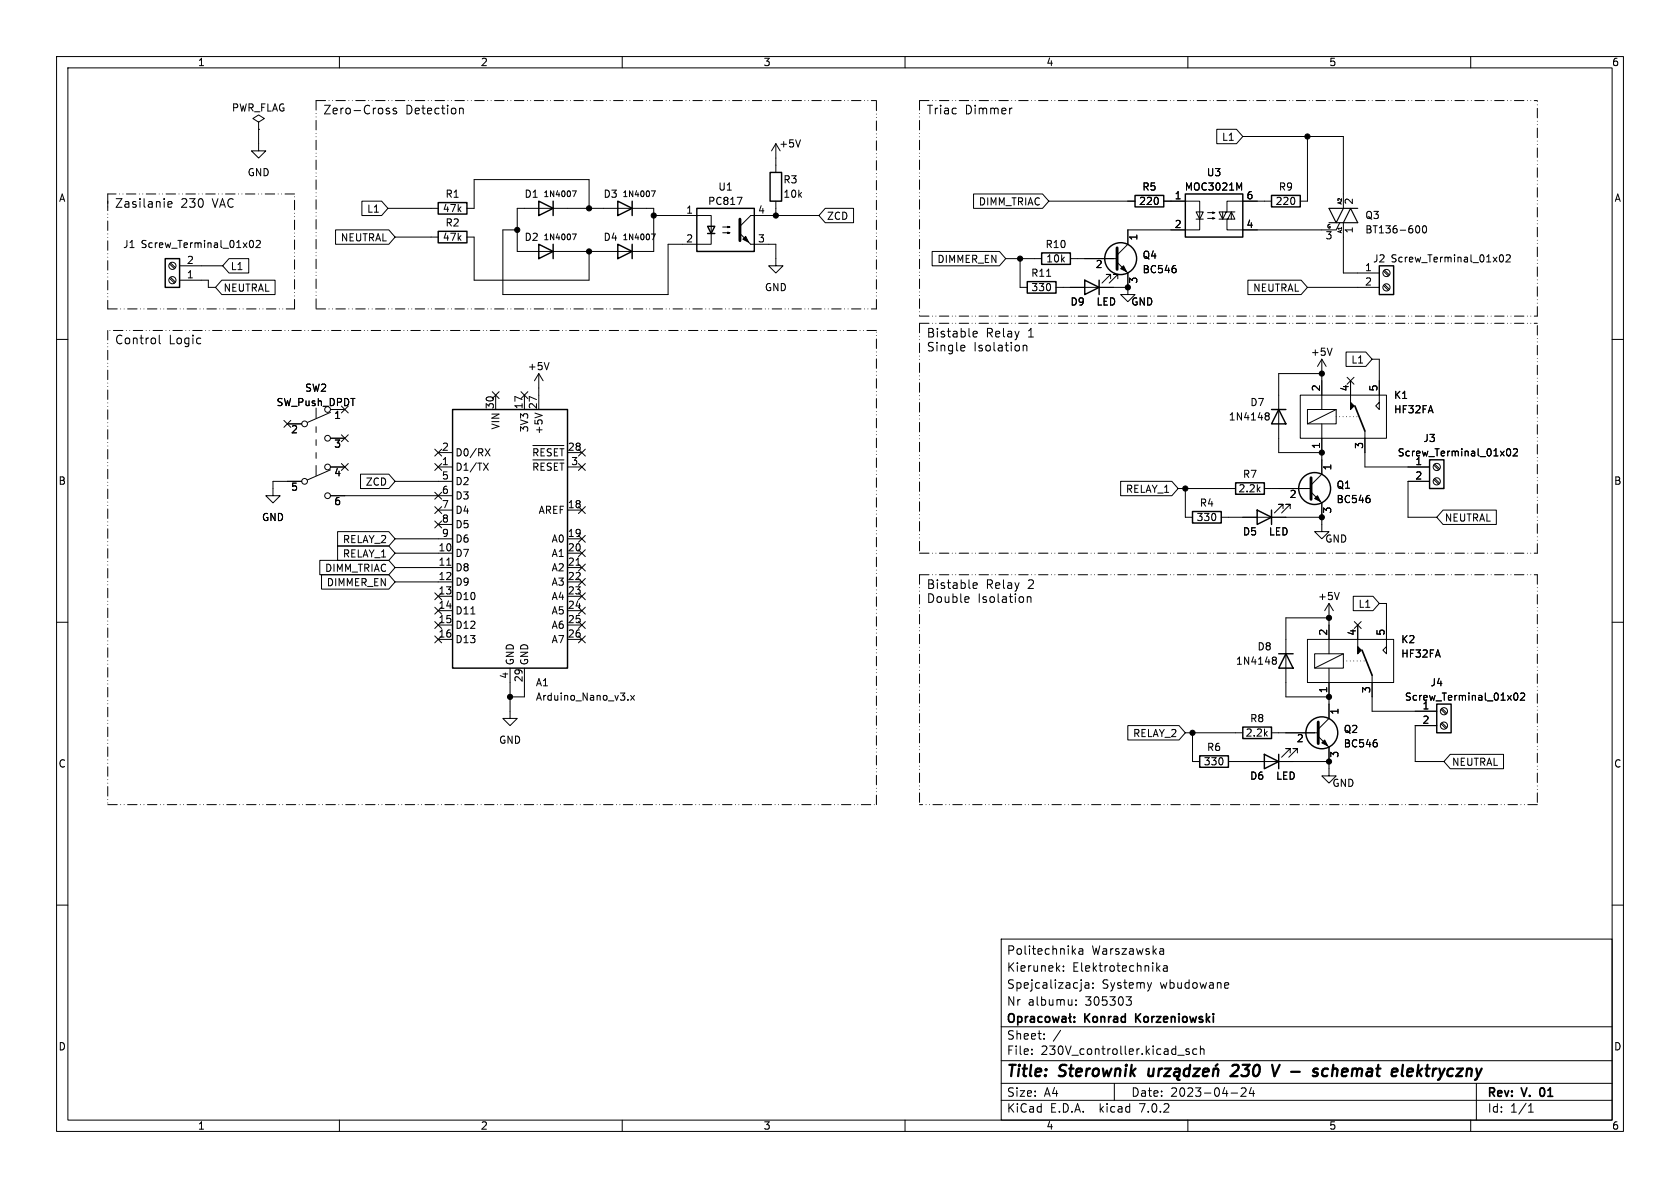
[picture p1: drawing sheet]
<svg xmlns="http://www.w3.org/2000/svg" width="297mm" height="210mm" viewBox="0 0 297 210" stroke-linecap="round" stroke-linejoin="round" font-family="sans-serif">
<g fill="none" stroke="#000" stroke-width=".18">
<path d="M10 10h277v190h-277zM12 12h273v186h-273zM60 10v2M68.3 19.2h.5M68.3 19.6h.4l.2 .2-.1 .3h-.4M70.1 19.2l-.4-.1-.2 .2 .1 .3 .5 .1v.4h-.6M81.2 19.3l.3-.2 .3 .1 .1 .9M81.2 19.1v1M110 10v2M160 10v2M178.9 19.1l-.3 .1M210 10v2"/>
<path d="M260 10v2M29.7 36.1l.7-.1-.1-.3-.4-.1-.2 .2 .1 .8h.5M45.7 21.6l1-.6-1-.7-1 .7 1 .6v1.3M45.7 22.9h.1M45.7 22.9v3.8h1.3l-1.3 1.2-1.3-1.2h1.3M64 35.6h3.5l1.1 1.2-1.1 1.3h-3.5zM68.6 36.8h8.9M82.5 36.8h1.3v-5h20.3v5M91.4 36.8h24.2v7.7h-24.2zM101.2 33.7h.7l-.5 1.1M115.2 33.7h.6l-.4 1.1M115.6 38.1h10.1v5.1h-7.6v8.9h-29.2v-11.5h2.5"/>
<path d="M130.3 34.9h.9l-.6 1.2M136.4 26.7l.8-1.3v5.1M137.2 35.6v2.5M141.5 24.7l-.4 1.3M144.8 38.1h-12.1l-1.9 1.9M145.9 36.8h5v2.6h-5l-1.1-1.3zM172.1 34.3h12.2l1.1 1.3-1.1 1.2h-12.2zM185.4 35.6h15.3M205.7 35.6h6.4v5h-12.7v2.6l-1.9 1.9M211.5 37.5h1.2l-.6 1.2zM211.5 38.7h1.2M213.5 38.6h1.3l-.4 .1v-.2l.4 .1"/>
<path d="M213.5 37.6h1.3l-.4 .1v-.2l.4 .1M215.1 22.9h3.5l1.1 1.2-1.1 1.3h-3.5zM215.5 38.7h2.8l-.6-1.2-.7 1.2M216.2 37.5v1.2M216.8 37.5l-.6 1.2-.7-1.2h2.8M216.9 38.7v1.9h19.3l.7-1.2M217.7 37.5v1.2M219.1 33.2l.4-.9v1.3M219.7 24.1h17.8v12.7M224.8 35.6h-7.9v1.9M231.1 24.1v11.5h-1.2M237.5 39.4v8.9h6.3"/>
<path d="M250.6 39.9a.68 .68 0 0 1 .4 .6 .68 .68 0 0 1-.4 .7M10 60h2M28.2 59.2v1.4l.2 .2M30 46.7l.8 .8M30 49.2l.8 .8M30.1 46.5l.9 .8M30.1 49l.9 .9M31.7 49.5h5.1v1.3h1.3M31.7 47h7.7M39.2 49.5h9.4v2.6h-9.4l-1.1-1.3zM40.5 45.7h3.5v2.6h-3.5l-1.1-1.3zM44.2 42.6l.2-.1a.68 .68 0 0 1 .4 .6 .68 .68 0 0 1-.4 .7l-.2-.2-.1-.3z"/>
<path d="M45.3 42.6l.5-.1 .2 .4-.8 .9h.8M59.3 40.6h9.4l1.1 1.3-1.1 1.3h-9.4zM69.8 41.9h7.7M82.5 41.9h1.3v7.6h20.3v-5M101.2 41.4h.7l-.5 1M115.2 41.4h.6l-.4 1M127.8 41.1h1.2l-.3 .2v-.3l.3 .1M127.8 40.1h1.2l-.3 .2v-.3l.3 .1M132.7 43.2h4.5v3.8h1.2l-1.2 1.3-1.3-1.3h1.3M164.8 44.4h11.9l1.1 1.3-1.1 1.3h-11.9zM172 58.8l.2-.2h.3l.3 .2v.1l-.8 .2M172 59.4l.2 .2 .5-.1"/>
<path d="M177.8 45.7h6.3M180.3 45.7v5.1h1.3M186.7 50.8h12.7M189.2 45.7h8.3M196.3 49.3v-.8h-.7h.7l-1.5 1.5M197.5 46.4l1.9 1.9v2.5M197.6 49.3v-.8h-.8h.8l-1.5 1.5M199.4 50.8v1.3h1.3l-1.3 1.2-1.3-1.2h1.3M207.9 47.5v.6M220.6 49.5h9.4l1.1 1.3-1.1 1.3h-9.4zM231.1 50.8h12.7M244.6 50.5l.8 .8"/>
<path d="M244.6 47.9l.8 .9M244.8 50.3l.8 .8M244.8 47.8l.8 .8M251.6 40l.2-.1a.68 .68 0 0 1 .4 .6 .68 .68 0 0 1-.4 .7l-.2-.1-.1-.4zM265.2 45.2l.2-.2a.68 .68 0 0 1 .4 .7 .68 .68 0 0 1-.4 .6l-.2-.1-.1-.4zM266.3 45.2l.5-.2 .2 .4-.8 .9h.8M285 60h2M50.2 74.3l1.2 1.2M50.8 74.9h2.5M51.4 74.3l-1.2 1.2M55.9 72.1v1.8M55.9 75.4v1.1"/>
<path d="M55.9 77.7v1M58.4 72.9l-4 1.8M58.4 77.5h2.6M60.4 71.8l1.2 1.2M60.4 76.9l1.2 1.2M61.6 71.8l-1.2 1.2M61.6 76.9l-1.2 1.2M76.9 79.4l1.2 1.2M78.1 79.4l-1.2 1.2M85.8 79.3l.8 1.3M86.6 79.3l-.8 1.3M87 69.2l1.2 1.3"/>
<path d="M87.6 69.9v2.5M88.2 69.2l-1.2 1.3M92.1 69.2l1.2 1.3M92.7 69.9v2.5M93.3 69.2l-1.2 1.3M94.2 78.8h5.5M94.6 73l1.2 .4M95.1 79.6l-.2-.3h-.5v1.3M95.2 66l-.7 1.3M95.2 66v6.4M95.2 66l.8 1.3M96.3 79.3h-.7v1.3"/>
<path d="M97.1 64.1l-.5 1.3M97.5 79.4l-.5-.1-.3 .3M98.6 79.3h-.6v1.3M99 79.3h.7M99.3 79.3v1.3M102.3 79.4l1.2 1.2M103.5 79.4l-1.2 1.2M170.4 61l.2 .4-.7 .1M170.5 62h-.1M180.9 61v1M180.9 61.2l.2-.2 .4 .1v.9M223.9 73h.2l.3 .2-.3 .3"/>
<path d="M223.9 73.5h.2M224.1 73.5l.3 .3v.2l-.1 .2h-.4M229.9 69.9h15.2v7.6h-15.2zM231.1 72.4h5.1v2.5h-5.1zM233.7 74.9v8.9l-1.9 1.9M233.7 63.5v8.9M233.7 63.5l-.8 1.3M233.7 63.5l.7 1.3M233.7 66h-7.6v14h7.6M235.5 61.5l-.4 1.3M236.2 72.4l-5.1 2.5M238 62.2h3.5l1.1 1.3-1.1 1.3h-3.5z"/>
<path d="M238.2 66.7l1.2 1.2M238.8 67.3v5.1M239.4 66.7l-1.2 1.2M241.3 76.2v6.4h11.4M242.6 63.5h1.2v7.6M243.8 71.1v1.3l-.6-.6zM266.5 79.4l.1-.1a.68 .68 0 0 1 .5 .7 .68 .68 0 0 1-.5 .6l-.1-.1-.2-.4zM267.5 79.4l.5-.1 .3 .4-.8 .9h.8M53.3 85.1h-5v2.5h1.2l-1.2 1.3-1.3-1.3h1.3M55.9 80v1M55.9 82.3v1.8M56.5 99.1h12.2l1.1 1.2-1.1 1.3h-12.2z"/>
<path d="M58.4 82.6h2.6M58.4 87.6h21.6M58.4 83.1l-4 1.7M59.7 94h9l1.1 1.3-1.1 1.2h-9zM59.7 96.5h9l1.1 1.3-1.1 1.3h-9zM60.4 81.9l1.2 1.3M61.6 81.9l-1.2 1.3M63.7 83.8h5l1.1 1.3-1.1 1.3h-5zM69.8 97.8h10.2M69.8 95.3h10.2M69.8 85.1h10.2M76.9 92.1l1.2 1.2"/>
<path d="M76.9 89.6l1.2 1.2M76.9 87l1.2 1.2M76.9 81.9l1.2 1.3M77.5 82.6h2.5M77.5 90.2h2.5M77.5 80h2.5M77.5 92.7h2.5M78.1 92.1l-1.2 1.2M78.1 89.6l-1.2 1.2M78.1 87l-1.2 1.2M78.1 81.9l-1.2 1.3M79 99.9h.7"/>
<path d="M85.5 81.9l.8 1.2M86.3 81.9l-.8 1.2M94.2 81.3h5.5M94.4 81.9v1.2M95.6 81.9v1.2M98 81.9v1.2M99.3 81.9v1.2M100.3 82.6h2.6M100.3 97.8h2.6M100.3 90.2h2.6M100.3 95.3h2.6M100.3 80h2.6"/>
<path d="M101.8 99.9h.8M102.3 99.7l1.2 1.2M102.3 97.2l1.2 1.2M102.3 81.9l1.2 1.3M102.3 89.6l1.2 1.2M102.3 94.6l1.2 1.3M103.5 99.7l-1.2 1.2M103.5 97.2l-1.2 1.2M103.5 81.9l-1.2 1.3M103.5 89.6l-1.2 1.2M103.5 94.6l-1.2 1.3M198.1 85.1h9.1l1.1 1.3-1.1 1.2h-9.1z"/>
<path d="M208.3 86.4h10.1M209.5 86.4v5h1.3M215.9 91.4h17.8M223.5 86.4h8.3M226.8 89.9v-.7h-.7h.7l-1.5 1.5M228.1 89.9v-.7h-.8h.8l-1.5 1.5M231.8 87l1.9 1.9v5.1h1.2l-1.2 1.3-1.3-1.3h1.3M242.2 88.2v.5M252.7 85.1h-3.8v6.3h5.1M253.5 84.8l.8 .8M253.5 82.2l.8 .9M253.6 84.6l.9 .8"/>
<path d="M253.6 82l.9 .9M255.1 90.2h9.4v2.5h-9.4l-1.1-1.3zM10 110h2M56.8 101.6h11.9l1.1 1.3-1.1 1.2h-11.9zM69.8 100.3h10.2M69.8 102.9h10.2M76.9 109.9l1.2 1.2M76.9 112.4l1.2 1.2M76.9 104.8l1.2 1.2M76.9 107.3l1.2 1.3M77.5 105.4h2.5M77.5 108h2.5"/>
<path d="M77.5 110.5h2.5M77.5 113h2.5M78.1 109.9l-1.2 1.2M78.1 112.4l-1.2 1.2M78.1 104.8l-1.2 1.2M78.1 107.3l-1.2 1.3M90.2 118.1v8.9h1.2l-1.2 1.3-1.3-1.3h1.3M92.7 118.1v5.1h-2.5M100.3 100.3h2.6M100.3 102.9h2.6M100.3 105.4h2.6M100.3 108h2.6"/>
<path d="M100.3 110.5h2.6M100.3 113h2.6M102.3 102.3l1.2 1.2M102.3 107.3l1.2 1.3M102.3 104.8l1.2 1.2M102.3 112.4l1.2 1.2M102.3 109.9l1.2 1.2M103.5 102.3l-1.2 1.2M103.5 107.3l-1.2 1.3M103.5 104.8l-1.2 1.2M103.5 112.4l-1.2 1.2M103.5 109.9l-1.2 1.2"/>
<path d="M171.1 105.5l.2 .3-.7 .2M171.2 106.4l-.1 .1M172 103.8l.2 .2h.5M172 103.2l.2-.2h.3l.3 .2v.2l-.8 .1M181.6 105.5v1M181.6 105.6l.2-.1 .4 .1 .1 .9M225.2 116.2h.2l.2 .2-.2 .3M225.2 116.7h.2M225.4 116.7l.2 .2v.3l-.2 .2h-.2M231.1 113h15.3v7.7h-15.3zM232.4 115.6h5.1v2.5h-5.1zM234.9 106.7v8.9"/>
<path d="M234.9 118.1v8.9l-1.9 1.9M234.9 106.7l-.7 1.3M234.9 106.7l.8 1.3M234.9 109.2h-7.6v14h7.6M236.8 104.7l-.5 1.3M237.5 115.6l-5.1 2.5M239.2 105.4h3.5l1.1 1.3-1.1 1.3h-3.5zM239.4 109.9l1.2 1.2M240 110.5v5.1M240.6 109.9l-1.2 1.2M242.6 119.4v6.3h11.4M243.8 106.7h1.3v7.6"/>
<path d="M245.1 114.3v1.3l-.6-.7zM285 110h2M111 123.7v.1M111.5 122.9l.7 .9M112.2 122.9l-.7 .9M199.4 128.3h9l1.1 1.2-1.1 1.3h-9zM209.5 129.5h10.2M210.8 129.5v5.1h1.3M217.2 134.6h17.7M224.8 129.5h8.2M228.1 133.1v-.8h-.8h.8l-1.5 1.6M229.4 133.1v-.8h-.8h.8l-1.6 1.6"/>
<path d="M233 130.2l1.9 1.9v5.1h1.3l-1.3 1.2-1.2-1.2h1.2M243.4 131.4v.5M254 128.3h-3.8v6.3h5.1M254.7 127.9l.9 .9M254.7 125.4l.9 .8M254.9 127.8l.9 .8M254.9 125.2l.9 .9M256.4 133.3h9.4v2.6h-9.4l-1.1-1.3zM267.7 122.6l.2-.1a.68 .68 0 0 1 .5 .6 .68 .68 0 0 1-.5 .7l-.2-.1-.1-.4zM268.8 122.6l.5-.1 .2 .4-.7 .9h.7M10 160h2M285 160h2"/>
<path d="M177 166h108v32h-108zM188 171.6v.1M188 170.8v.1M189.7 168.1l.4 .6M190.1 167.7l-.5 .6M190.2 177.6v.1M190.2 176.8v.1M190.8 167.8h.6v.9M191.4 168.1h-.5a.29 .29 0 0 0-.2 .3 .29 .29 0 0 0 .2 .3l.5-.1M191.9 173.8h.5l.1 .9M192.5 174.1h-.5a.29 .29 0 0 0-.2 .3 .29 .29 0 0 0 .2 .3l.5-.1M193.2 174.6v.1"/>
<path d="M193.2 173.8v.1M199.1 176.2h.9l-.5 .6 .4 .1 .1 .5-.3 .3h-.4M203.6 173.7l-.4 1M204.6 171.1l.5 .6M205.1 170.7l-.6 .6M205.5 167.7l.2 .2v.8M205.7 170.8h.6l.1 .9M205.7 168.6l-.5 .1M205.7 168.1h-.5M206.4 171.1h-.5a.29 .29 0 0 0-.3 .3 .29 .29 0 0 0 .3 .3l.5-.1M216.7 173.7l.4 .1 .1 .3-.7 .1M217.1 174.6l-.4 .1"/>
<path d="M60 198v2M110 198v2M160 198v2M177 194.5h108M177 191.5h108M177 187.5h108M177 181.5h108M182.4 186.3v.1M182.4 185.5v.1M184.6 183.6v.1M184.6 182.8v.1M197 191.5v3"/>
<path d="M208.2 186.5h1.2M210 198v2M210.2 185.5l-.3-.1-.3 .2 .1 .2 .5 .2v.3h-.6M211.6 185.5l-.5-.1-.2 .3v.4l.1 .2h.6M212.2 185.5l.2-.1 .4 .1 .1 .9M212.2 184.9v1.5M217.6 193.2h1.2M219.4 192.4l.6-.1 .2 .1 .1 .3-.9 1.1h.9M221.2 192.2l-.3 1.1h.9M221.6 192.8v1M260 198v2M261 191.5v6.5"/>
<path d="M270.2 196.6h.9M270.2 195.5l.4-.4v1.5"/>
<circle cx="30.5" cy="49.5" r=".63"/>
<circle cx="30.5" cy="47" r=".63"/>
<circle cx="245.1" cy="48.3" r=".63"/>
<circle cx="245.1" cy="50.8" r=".63"/>
<circle cx="53.8" cy="74.9" r=".51"/>
<circle cx="57.9" cy="77.5" r=".51"/>
<circle cx="57.9" cy="72.4" r=".51"/>
<circle cx="53.8" cy="85.1" r=".51"/>
<circle cx="57.9" cy="87.6" r=".51"/>
<circle cx="57.9" cy="82.6" r=".51"/>
<circle cx="254" cy="85.1" r=".63"/>
<circle cx="254" cy="82.5" r=".63"/>
<circle cx="255.3" cy="125.7" r=".63"/>
<circle cx="255.3" cy="128.3" r=".63"/>
</g>
<g fill="none" stroke="#000" stroke-width=".4">
<path d="M203.1 188.9v1.2a.57 .57 0 0 0 .7-.1M204 188.9l-.2 1.3M204.9 188.9l-.1 1.3M205.5 188.9l-.4 .1-.2 .3M206 188.9h1l-1.2 1.3h1M207.7 189l.2-.1 .6 .1-.1 1.2-.3 .4 .1 .2 .3 .1M208.5 189.4l-.6 .1a.4 .4 0 0 0-.4 .3 .4 .4 0 0 0 .3 .4l.7-.1M210.3 189a.66 .66 0 0 0-1 .3v.6l.1 .2 .2 .1 .6-.1M210.4 188.2l-.2 2M211.1 188.9h1l-1.2 1.3h1.1M212.7 189.6l1-.2-.1-.4-.2-.1-.5 .1-.3 .9 .3 .3 .6-.1M214.5 189.1a.49 .49 0 0 1 .9 .1l-.1 1"/>
<path d="M214.6 188.9l-.2 1.3M215.2 188.1l-.3 .3M218.2 188.2l-.3 .2M218.8 189.1l-1.3 1.1h1.3M224.9 188.2l.4 2 .9-2M232.5 188.9l.5 .1M232.7 189.6l.3 .3-.2 .2-.2 .1M234.6 188.9a.66 .66 0 0 0-.8 .4l-.1 .6 .2 .2 .1 .1 .6-.1M248 188.2l-.2 1.7 .3 .3M249.2 188.9l-.4 .3v.7l.2 .3h.4M249.8 189.4l-1 .2"/>
</g>
<g fill="none" stroke="#000" stroke-width=".3">
<path d="M239.5 71.8l1.8 4.4M240.8 114.9l1.8 4.5M178.5 179.3a.5 .5 0 0 1 .5-.1 .5 .5 0 0 1 .3 .5v.5a.5 .5 0 0 1-.5 .5 .5 .5 0 0 1-.5-.5v-.5zM179.9 179.8l.5-.1 .2 .3v.4l-.1 .2h-.6M179.9 179.7v1.5M181.3 179.7v1M181.7 179.7l-.3 .1-.1 .2M182.2 179.8h.6l.1 .9M184.2 179.8l-.4-.1-.3 .3v.4l.1 .2h.6M184.9 179.8l.4-.1 .3 .3v.4l-.3 .3-.4-.1-.1-.2v-.4zM186.1 179.7l.3 1 .2-.7 .3 .7 .3-1M187.8 179.8h.6v.9"/>
<path d="M189.1 179.2v1.3l.3 .2M189.4 179.7l-.5 .3M189.9 179.8v.1M182.9 180.1h-.5a.29 .29 0 0 0-.3 .3 .29 .29 0 0 0 .3 .3l.5-.1M188.4 180.1h-.5a.29 .29 0 0 0-.2 .3 .29 .29 0 0 0 .2 .3l.5-.1M189.9 180.6v.1"/>
</g>
<g fill="none" stroke="#000" stroke-width=".25">
<path d="M77.5 35.8h5v2h-5zM95.2 35.6l2.6 1.2-2.6 1.3zM97.8 35.6v2.5M109.2 35.6l2.6 1.2-2.6 1.3zM111.8 35.6v2.5M123.2 36.8h10.1v7.7h-10.1zM136.1 30.5h2.1v5.1h-2.1zM200.7 34.5h5v2.1h-5zM209.5 34.3h10.2v7.6h-10.2zM224.8 34.5h5.1v2.1h-5.1zM29.2 45.7h2.5v5.1h-2.5zM77.5 40.9h5v2h-5z"/>
<path d="M95.2 43.2l2.6 1.3-2.6 1.2zM97.8 43.2v2.5M109.2 43.2l2.6 1.3-2.6 1.2zM111.8 43.2v2.5M125.1 40h1.3l-.7 1.3zM125.1 41.3h1.3M181.6 49.8h5.1v2h-5.1zM184.1 44.7h5.1v2h-5.1zM191.8 49.5l2.5 1.3-2.5 1.3zM194.3 49.5v2.6M243.8 47h2.6v5.1h-2.6zM80 72.4h20.3v45.7h-20.3z"/>
<path d="M224.8 72.4h2.5M226.1 72.4l1.2 2.5h-2.5zM210.8 90.4h5.1v2.1h-5.1zM218.4 85.3h5.1v2.1h-5.1zM222.2 90.2l2.6 1.2-2.6 1.3zM224.8 90.2v2.5M252.7 81.3h2.6v5.1h-2.6zM226.1 115.6h2.5M227.3 115.6l1.3 2.5h-2.5zM212.1 133.6h5.1v2h-5.1zM219.7 128.5h5.1v2.1h-5.1zM223.5 133.4l2.6 1.2-2.6 1.3z"/>
<path d="M226.1 133.4v2.5M254 124.5h2.5v5h-2.5z"/>
<circle cx="198.1" cy="45.7" r="2.82"/>
<circle cx="232.4" cy="86.4" r="2.82"/>
<circle cx="233.7" cy="129.5" r="2.82"/>
</g>
<path d="M130.8 38.7v3.8M197.5 43.8v3.8M231.8 84.5v3.8M233 127.6v3.8" fill="none" stroke="#000" stroke-width=".51"/>
<g fill="#000" stroke="#000" stroke-width=".18">
<path d="M131.3 42.3l.5-.5 .5 1zM130.8 41.3l1.9 1.9zM198.1 47.5l.5-.5 .5 1zM238.8 71.1l.6 .7-.6 .6zM232.4 88.1l.5-.5 .5 1zM240 114.3l.7 .6-.7 .7zM233.7 131.3l.5-.5 .5 1z"/>
<circle cx="104.1" cy="36.8" r=".46"/>
<circle cx="115.6" cy="38.1" r=".46"/>
<circle cx="137.2" cy="38.1" r=".46"/>
<circle cx="231.1" cy="24.1" r=".46"/>
<circle cx="91.4" cy="40.6" r=".46"/>
<circle cx="104.1" cy="44.5" r=".46"/>
<circle cx="180.3" cy="45.7" r=".46"/>
<circle cx="199.4" cy="50.8" r=".46"/>
<circle cx="233.7" cy="66" r=".46"/>
<circle cx="209.5" cy="86.4" r=".46"/>
<circle cx="233.7" cy="80" r=".46"/>
<circle cx="233.7" cy="91.4" r=".46"/>
<circle cx="234.9" cy="109.2" r=".46"/>
<circle cx="90.2" cy="123.2" r=".46"/>
<circle cx="210.8" cy="129.5" r=".46"/>
<circle cx="234.9" cy="123.2" r=".46"/>
<circle cx="234.9" cy="134.6" r=".46"/>
</g>
<path d="M236.2 73.7h3.8M237.5 116.8h3.8" fill="none" stroke="#000" stroke-width=".18" stroke-dasharray="0 .6"/>
<path d="M234.9 39.4h5.1l-1.2-2.6-1.3 2.6M237.5 36.8l-1.3 2.6-1.3-2.6h5.1" fill="none" stroke="#000" stroke-width=".2"/>
<g fill="none" stroke="#000" stroke-width=".18" stroke-dasharray="1.7 .6 0 .6 0 .6">
<path d="M55.9 17.8v36.8M55.9 17.8h99M162.6 17.8h109.2M162.6 17.8v38.1M19 34.3v2.5M19 35.6v19M52.1 34.3h-33.1M19 58.4v83.8M19 54.6h33.1M52.1 54.6v-20.3M55.9 54.6h99M154.9 54.6v-36.8"/>
<path d="M154.9 58.4h-135.9M162.6 57.2h109.2M162.6 55.9h109.2M162.6 57.2v40.6M271.8 55.9v-38.1M162.6 97.8h109.2M271.8 97.8v-40.6M162.6 101.6h109.2M162.6 101.6v40.6M271.8 101.6v40.6M19 142.2h135.9M154.9 142.2v-83.8"/>
<path d="M271.8 142.2h-109.2"/>
</g>
<g font-size="2.8">
<text x="178" y="190.8">Title:</text>
<text x="187.4" y="190.8">Sterownik</text>
<text x="219.1" y="190.8">230</text>
<text x="226.9" y="190.8">V -</text>
<text x="235.3" y="190.8">schemat</text>
<text x="249.8" y="190.8">elektryczny</text>
</g>
<g font-size="2.1">
<text x="57.1" y="20.3">Zero-Cross</text>
<text x="71.7" y="20.3">Detection</text>
<text x="163.8" y="20.3">Triac</text>
<text x="170.6" y="20.3">Dimmer</text>
<text x="20.3" y="36.8">Zasilanie</text>
<text x="31.9" y="36.8">230</text>
<text x="37.5" y="36.8">VAC</text>
<text x="163.8" y="59.8">Bistable</text>
<text x="174.3" y="59.8">Relay</text>
<text x="181.7" y="59.8">1</text>
<text x="20.3" y="61">Control</text>
<text x="29.8" y="61">Logic</text>
<text x="163.8" y="62.2">Single</text>
<text x="172.1" y="62.2">Isolation</text>
<text x="163.8" y="104.2">Bistable</text>
<text x="163.8" y="106.7">Double</text>
<text x="172.8" y="106.7">Isolation</text>
<text x="174.3" y="104.2">Relay</text>
<text x="181.7" y="104.2">2</text>
<text x="178" y="171.9">Kierunek:</text>
<text x="178" y="168.9">Politechnika</text>
<text x="189.6" y="171.9">Elektrotechnika</text>
<text x="193" y="168.9">Warszawska</text>
<text x="178" y="177.9">Nr</text>
<text x="178" y="174.9">Spejcalizacja:</text>
<text x="181.7" y="177.9">albumu:</text>
<text x="191.9" y="177.9">305303</text>
<text x="194.8" y="174.9">Systemy</text>
<text x="205.1" y="174.9">wbudowane</text>
<text x="178" y="183.9">Sheet:</text>
<text x="186.2" y="183.9">/</text>
<text x="191.9" y="181.1">Konrad</text>
<text x="201.3" y="181.1">Korzeniowski</text>
<text x="178" y="186.6">File:</text>
<text x="184" y="186.6">230V_controller.kicad_sch</text>
<text x="178" y="196.8">KiCad</text>
<text x="178" y="194">Size:</text>
<text x="184.6" y="194">A4</text>
<text x="185.7" y="196.8">E.D.A.</text>
<text x="194.4" y="196.8">kicad</text>
<text x="200" y="194">Date:</text>
<text x="201.5" y="196.8">7.0.2</text>
<text x="206.9" y="194">2023-04-24</text>
<text x="263" y="194.2">Rev:</text>
<text x="263" y="196.8">Id:</text>
<text x="267" y="196.8">1/1</text>
<text x="269.2" y="194.2">V.</text>
<text x="272.8" y="194.2">01</text>
</g>
<g font-size="1.8">
<text x="35" y="11.8">1</text>
<text x="85" y="11.8">2</text>
<text x="135" y="11.8">3</text>
<text x="185" y="11.8">4</text>
<text x="235" y="11.8">5</text>
<text x="285" y="11.8">6</text>
<text x="40.9" y="19.9">PWR_FLAG</text>
<text x="137.7" y="26.2">+5V</text>
<text x="215.9" y="25">L1</text>
<text x="10.4" y="35.8">A</text>
<text x="43.7" y="31.3">GND</text>
<text x="78.7" y="35.1">R1</text>
<text x="92.7" y="35.1">D1</text>
<text x="106.6" y="35.1">D3</text>
<text x="126.9" y="33.8">U1</text>
<text x="138.4" y="32.6">R3</text>
<text x="138.4" y="35.1">10k</text>
<text x="201.9" y="33.8">R5</text>
<text x="207.6" y="35.3">1</text>
<text x="209.4" y="33.8">MOC3021M</text>
<text x="213.3" y="31.3">U3</text>
<text x="220.3" y="35.3">6</text>
<text x="226" y="33.8">R9</text>
<text x="285.4" y="35.8">A</text>
<text x="64.8" y="37.7">L1</text>
<text x="78.2" y="37.7">47k</text>
<text x="78.7" y="40.2">R2</text>
<text x="121.3" y="37.8">1</text>
<text x="125.1" y="36.4">PC817</text>
<text x="134" y="37.8">4</text>
<text x="146.2" y="39">ZCD</text>
<text x="172.9" y="36.5">DIMM_TRIAC</text>
<text x="201.3" y="36.4">220</text>
<text x="207.6" y="40.4">2</text>
<text x="220.3" y="40.4">4</text>
<text x="225.5" y="36.4">220</text>
<text x="239.4" y="41.3" transform="rotate(-90 239.4 41.3)">1</text>
<text x="239.4" y="36.2" transform="rotate(-90 239.4 36.2)">2</text>
<text x="241.3" y="38.9">Q3</text>
<text x="241.3" y="41.4">BT136-600</text>
<text x="21.7" y="44">J1 Screw_Terminal_01x02</text>
<text x="33" y="46.7">2</text>
<text x="40.8" y="47.9">L1</text>
<text x="60.1" y="42.8">NEUTRAL</text>
<text x="78.2" y="42.7">47k</text>
<text x="92.7" y="42.7">D2</text>
<text x="106.6" y="42.7">D4</text>
<text x="121.3" y="42.9">2</text>
<text x="134" y="42.9">3</text>
<text x="165.6" y="46.6">DIMMER_EN</text>
<text x="184.8" y="44">R10</text>
<text x="184.9" y="46.5">10k</text>
<text x="193.6" y="47.6">2</text>
<text x="201.3" y="42.6" transform="rotate(-90 201.3 42.6)">1</text>
<text x="201.9" y="45.9">Q4</text>
<text x="234.3" y="42.5">3</text>
<text x="242.7" y="46.5">J2 Screw_Terminal_01x02</text>
<text x="33" y="49.3">1</text>
<text x="39.5" y="51.7">NEUTRAL</text>
<text x="135.2" y="51.6">GND</text>
<text x="182.2" y="49.1">R11</text>
<text x="182.3" y="51.6">330</text>
<text x="201.3" y="50.2" transform="rotate(-90 201.3 50.2)">3</text>
<text x="201.9" y="48.5">BC546</text>
<text x="221.4" y="51.7">NEUTRAL</text>
<text x="241.3" y="48">1</text>
<text x="241.3" y="50.5">2</text>
<text x="189.2" y="54.2">D9</text>
<text x="193.8" y="54.2">LED</text>
<text x="199.9" y="54.2">GND</text>
<text x="93.3" y="65.6">+5V</text>
<text x="231.7" y="63.1">+5V</text>
<text x="238.8" y="64.4">L1</text>
<text x="48.8" y="71.9">SW_Push_DPDT</text>
<text x="53.9" y="69.4">SW2</text>
<text x="221" y="71.9">D7</text>
<text x="233.4" y="69.2" transform="rotate(-90 233.4 69.2)">2</text>
<text x="238.5" y="69.2" transform="rotate(-90 238.5 69.2)">4</text>
<text x="243.6" y="69.2" transform="rotate(-90 243.6 69.2)">5</text>
<text x="246.4" y="70.7">K1</text>
<text x="51.4" y="76.8">2</text>
<text x="59" y="74.3">1</text>
<text x="87.4" y="72.4" transform="rotate(-90 87.4 72.4)">30</text>
<text x="88.5" y="76" transform="rotate(-90 88.5 76)">VIN</text>
<text x="92.5" y="72.4" transform="rotate(-90 92.5 72.4)">17</text>
<text x="93.5" y="76.5" transform="rotate(-90 93.5 76.5)">3V3</text>
<text x="95" y="72.4" transform="rotate(-90 95 72.4)">27</text>
<text x="96.1" y="76.9" transform="rotate(-90 96.1 76.9)">+5V</text>
<text x="217.2" y="74.5">1N4148</text>
<text x="246.4" y="73.2">HF32FA</text>
<text x="59" y="79.4">3</text>
<text x="78.1" y="82.3">1</text>
<text x="78.1" y="79.8">2</text>
<text x="80.5" y="83.4">D1/TX</text>
<text x="80.5" y="80.8">D0/RX</text>
<text x="93.9" y="81.4">~{RESET}</text>
<text x="93.9" y="84">~{RESET}</text>
<text x="100.3" y="79.8">28</text>
<text x="100.9" y="82.3">3</text>
<text x="233.4" y="79.4" transform="rotate(-90 233.4 79.4)">1</text>
<text x="235.6" y="83.2" transform="rotate(-90 235.6 83.2)">1</text>
<text x="241" y="79.4" transform="rotate(-90 241 79.4)">3</text>
<text x="247" y="80.8">Screw_Terminal_01x02</text>
<text x="250.2" y="82.3">1</text>
<text x="251.6" y="78.3">J3</text>
<text x="10.3" y="85.8">B</text>
<text x="51.4" y="87">5</text>
<text x="59" y="84.5">4</text>
<text x="59" y="89.5">6</text>
<text x="64.5" y="86">ZCD</text>
<text x="78.1" y="84.8">5</text>
<text x="78.1" y="87.4">6</text>
<text x="78.1" y="89.9">7</text>
<text x="80.5" y="85.9">D2</text>
<text x="80.5" y="88.5">D3</text>
<text x="100.3" y="89.9">18</text>
<text x="198.9" y="87.3">RELAY_1</text>
<text x="212.1" y="89.7">R4</text>
<text x="218.9" y="87.2">2.2k</text>
<text x="219.7" y="84.6">R7</text>
<text x="227.9" y="88.3">2</text>
<text x="236.2" y="86.6">Q1</text>
<text x="236.2" y="89.1">BC546</text>
<text x="250.2" y="84.8">2</text>
<text x="285.3" y="85.8">B</text>
<text x="46.3" y="92.3">GND</text>
<text x="78.1" y="92.5">8</text>
<text x="78.1" y="95">9</text>
<text x="80.5" y="91">D4</text>
<text x="80.5" y="93.5">D5</text>
<text x="95.1" y="91">AREF</text>
<text x="100.3" y="95">19</text>
<text x="211.5" y="92.3">330</text>
<text x="219.7" y="94.8">D5</text>
<text x="224.3" y="94.8">LED</text>
<text x="235.6" y="90.8" transform="rotate(-90 235.6 90.8)">3</text>
<text x="255.4" y="92.4">NEUTRAL</text>
<text x="57.3" y="101.2">DIMM_TRIAC</text>
<text x="60.5" y="96.2">RELAY_2</text>
<text x="60.5" y="98.7">RELAY_1</text>
<text x="77.5" y="97.5">10</text>
<text x="77.5" y="100.1">11</text>
<text x="80.5" y="98.6">D7</text>
<text x="80.5" y="101.2">D8</text>
<text x="80.5" y="96.1">D6</text>
<text x="97.4" y="96.1">A0</text>
<text x="97.4" y="98.6">A1</text>
<text x="97.4" y="101.2">A2</text>
<text x="100.3" y="97.5">20</text>
<text x="100.3" y="100.1">21</text>
<text x="234.2" y="96.1">GND</text>
<text x="57.7" y="103.8">DIMMER_EN</text>
<text x="77.5" y="102.6">12</text>
<text x="77.5" y="105.2">13</text>
<text x="77.5" y="107.7">14</text>
<text x="80.5" y="103.7">D9</text>
<text x="80.5" y="106.2">D10</text>
<text x="97.4" y="103.7">A3</text>
<text x="97.4" y="106.2">A4</text>
<text x="100.3" y="102.6">22</text>
<text x="100.3" y="105.2">23</text>
<text x="100.3" y="107.7">24</text>
<text x="233" y="106.2">+5V</text>
<text x="240" y="107.6">L1</text>
<text x="77.5" y="110.2">15</text>
<text x="77.5" y="112.8">16</text>
<text x="80.5" y="108.8">D11</text>
<text x="80.5" y="111.3">D12</text>
<text x="80.5" y="113.9">D13</text>
<text x="97.4" y="108.8">A5</text>
<text x="97.4" y="111.3">A6</text>
<text x="97.4" y="113.9">A7</text>
<text x="100.3" y="110.2">25</text>
<text x="100.3" y="112.8">26</text>
<text x="234.7" y="112.4" transform="rotate(-90 234.7 112.4)">2</text>
<text x="239.8" y="112.4" transform="rotate(-90 239.8 112.4)">4</text>
<text x="244.9" y="112.4" transform="rotate(-90 244.9 112.4)">5</text>
<text x="247.7" y="113.9">K2</text>
<text x="91" y="117.6" transform="rotate(-90 91 117.6)">GND</text>
<text x="93.5" y="117.6" transform="rotate(-90 93.5 117.6)">GND</text>
<text x="218.4" y="117.7">1N4148</text>
<text x="222.3" y="115.1">D8</text>
<text x="247.7" y="116.4">HF32FA</text>
<text x="89.9" y="120" transform="rotate(-90 89.9 120)">4</text>
<text x="92.5" y="120.7" transform="rotate(-90 92.5 120.7)">29</text>
<text x="94.7" y="121.5">A1</text>
<text x="94.7" y="124">Arduino_Nano_v3.x</text>
<text x="234.7" y="122.6" transform="rotate(-90 234.7 122.6)">1</text>
<text x="242.3" y="122.6" transform="rotate(-90 242.3 122.6)">3</text>
<text x="248.3" y="124">Screw_Terminal_01x02</text>
<text x="251.4" y="125.5">1</text>
<text x="252.8" y="121.5">J4</text>
<text x="88.2" y="131.6">GND</text>
<text x="200.2" y="130.5">RELAY_2</text>
<text x="220.2" y="130.4">2.2k</text>
<text x="220.9" y="127.8">R8</text>
<text x="229.2" y="131.4">2</text>
<text x="236.9" y="126.4" transform="rotate(-90 236.9 126.4)">1</text>
<text x="237.5" y="129.7">Q2</text>
<text x="251.4" y="128">2</text>
<text x="10.3" y="135.8">C</text>
<text x="212.8" y="135.4">330</text>
<text x="213.3" y="132.9">R6</text>
<text x="220.9" y="138">D6</text>
<text x="225.5" y="138">LED</text>
<text x="236.9" y="134" transform="rotate(-90 236.9 134)">3</text>
<text x="237.5" y="132.3">BC546</text>
<text x="256.7" y="135.5">NEUTRAL</text>
<text x="285.3" y="135.8">C</text>
<text x="235.5" y="139.3">GND</text>
<text x="10.3" y="185.8">D</text>
<text x="285.3" y="185.8">D</text>
<text x="35" y="199.8">1</text>
<text x="85" y="199.8">2</text>
<text x="135" y="199.8">3</text>
<text x="185" y="199.8">4</text>
<text x="235" y="199.8">5</text>
<text x="285" y="199.8">6</text>
</g>
<g font-size="1.4">
<text x="96" y="35">1N4007</text>
<text x="110" y="35">1N4007</text>
<text x="96" y="42.6">1N4007</text>
<text x="110" y="42.6">1N4007</text>
</g>
<g font-size=".9">
<text x="234.5" y="40.4">G</text>
<text x="237.2" y="41.3" transform="rotate(-90 237.2 41.3)">A1</text>
<text x="237.2" y="36.2" transform="rotate(-90 237.2 36.2)">A2</text>
</g>
</svg>
